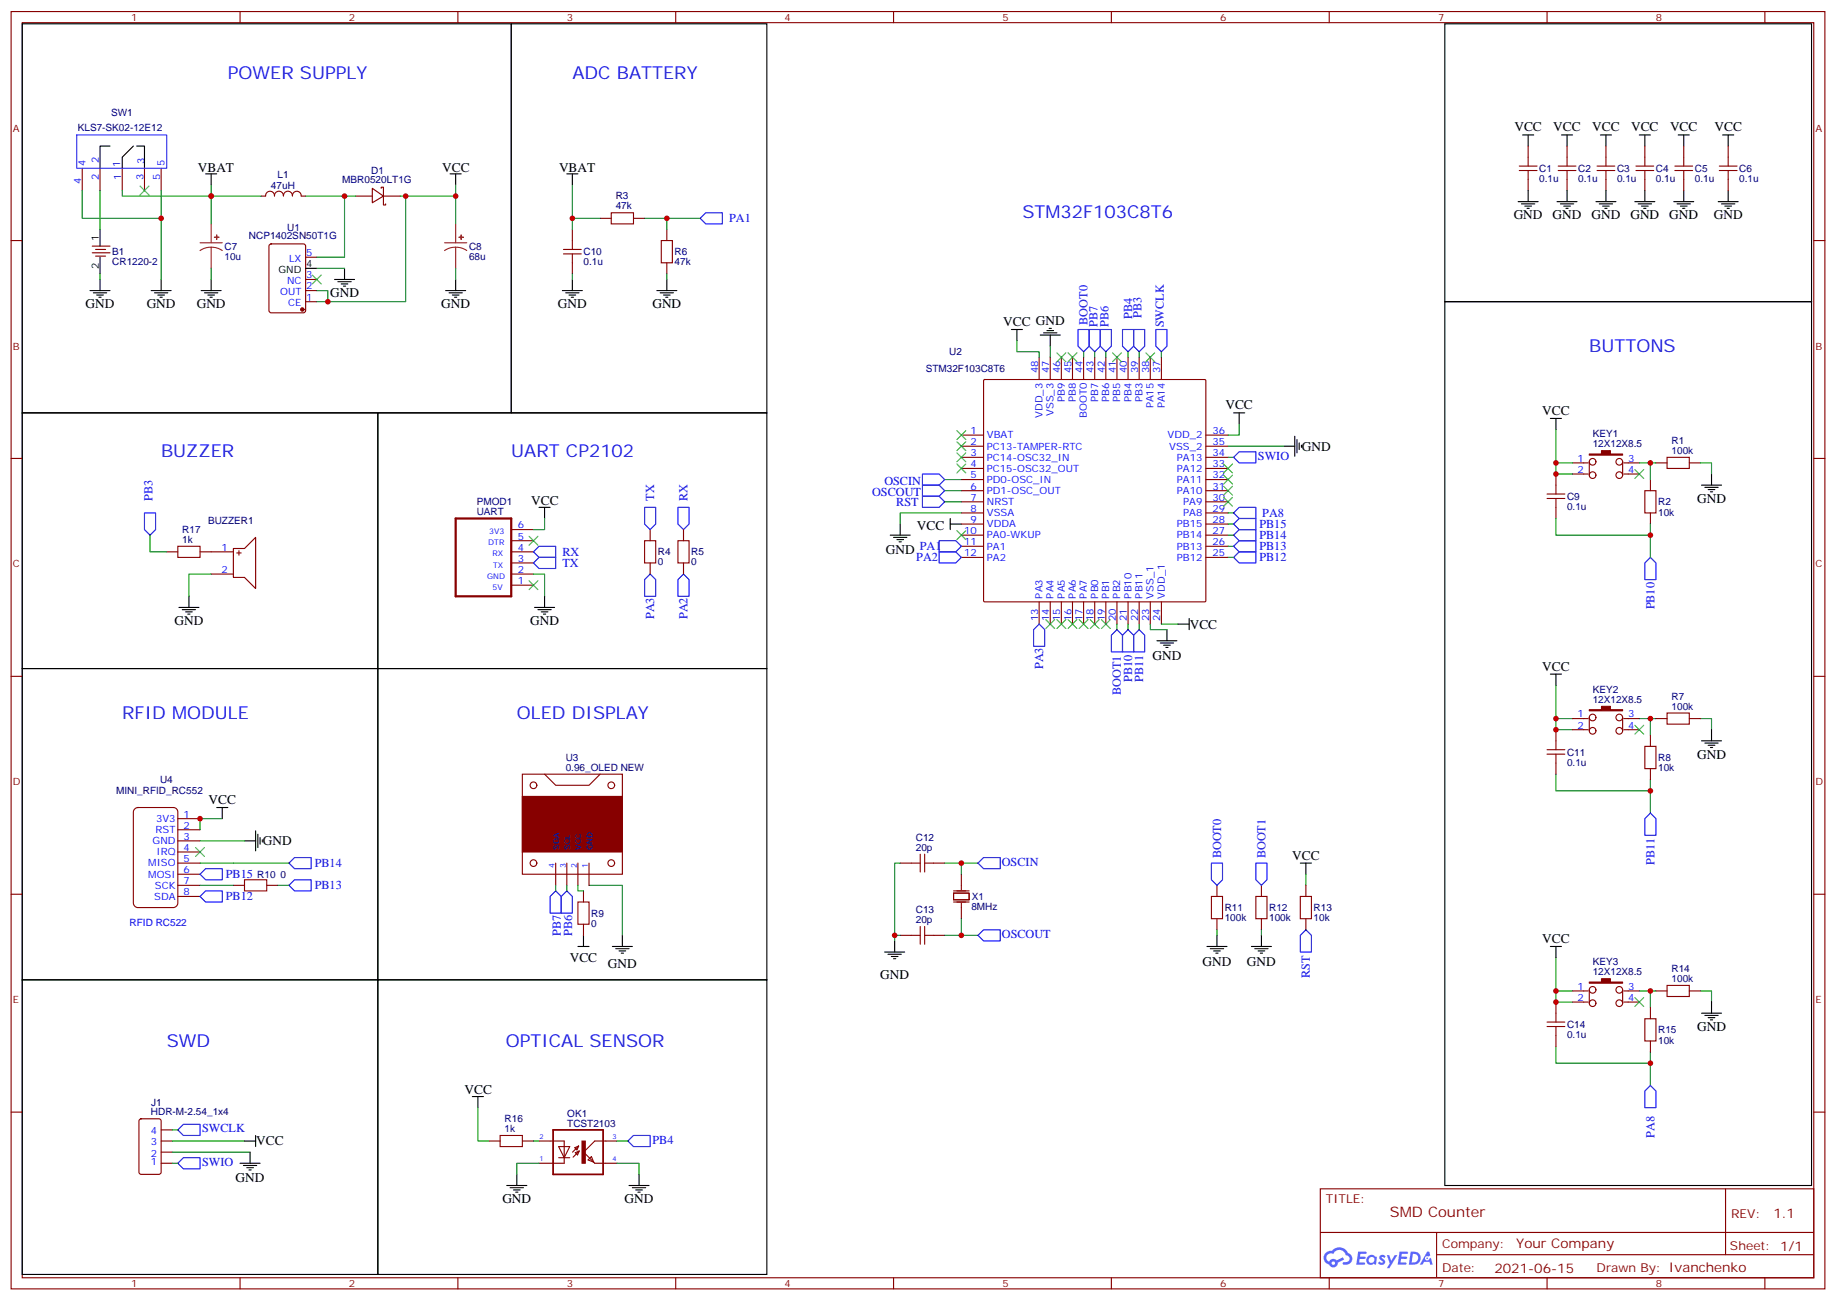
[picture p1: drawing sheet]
<svg xmlns="http://www.w3.org/2000/svg" width="583mm" height="413mm" viewBox="0 0 583 413" stroke-linecap="round" stroke-linejoin="round" font-family="sans-serif">
<g fill="none" stroke="#870000" stroke-width=".35">
<path d="M3.5 3.7h575.8v405.3h-575.8zM7.1 7.2h568.6v398.3h-568.6zM76.2 3.7v3.5M145.3 3.7v3.5M214.5 3.7v3.5M283.6 3.7v3.5M352.8 3.7v3.5M421.9 3.7v3.5M491.1 3.7v3.5M560.2 3.7v3.5M3.5 76.3h3.6M575.7 76.3h3.6"/>
<path d="M3.5 145.5h3.6M575.7 145.5h3.6M3.5 214.6h3.6M575.7 214.6h3.6M3.5 283.8h3.6M575.7 283.8h3.6M3.5 352.9h3.6M575.7 352.9h3.6M419.1 377.3h156.6v28.2h-156.6zM547.7 377.3v20.9M419.1 391.1h156.5M456 398.2h119.6"/>
<path d="M456 391.1v14.1M76.2 405.5v3.5M145.3 405.5v3.5M214.5 405.5v3.5M283.6 405.5v3.5M352.8 405.5v3.5M421.9 405.5v3.5M491.1 405.5v3.5M560.2 405.5v3.5"/>
</g>
<g fill="#5487ff">
<path d="M438.1 398.4a1.22 1.22 0 0 1 1.7 .3l-.4 .6a.47 .47 0 0 0-.3-.4 .47 .47 0 0 0-.5 .2l.1 .2a1.14 1.14 0 0 1 .8 1.7 1.14 1.14 0 0 1-1.9 0l-.2-.2 .5-.5 .7 .4a.29 .29 0 0 0 .3-.2 .29 .29 0 0 0-.2-.4 1.04 1.04 0 0 1-.6-1.7z"/>
<path d="M431.1 397.2h2.3l.4 .2-.2 .5h-1.8l-.1 .9h1.5l.3 .4-.3 .3h-1.6l-.2 1.1 1.7 .1 .2 .3-.2 .3h-2.6z"/>
<path d="M444.2 397.2l2.7 .2-.1 .5h-1.8l-.2 .9h1.6l.3 .4-.4 .3h-1.6l-.1 1.1 1.7 .1 .2 .3-.2 .3h-2.7z"/>
<path d="M453 397.2h.7l.3 1.2-.6 .4a.69 .69 0 0 0-1 .2 .69 .69 0 0 0 .4 1 .69 .69 0 0 0 .9-.6l.5-.3 .6 2.2h-.8l-.3-.8h-1.7l-.5 .8h-.8z"/>
<path d="M440.2 398.3h.8l.6 1.8 1.1-1.8h.9l-2.6 4.2h-.8l.9-1.6z"/>
<path d="M447.8 397.2l-.6 4.1h1.3a2.11 2.11 0 0 0 2.5-2.1 2.11 2.11 0 0 0-2.5-2zM448.5 397.9a1.43 1.43 0 0 1 1.6 1.6 1.43 1.43 0 0 1-2 1.1z"/>
<path d="M434.1 398.8a1.54 1.54 0 0 0-.1 2.2 1.54 1.54 0 0 0 2.1 .1l.7 .2 .3-2.3-.6-.2a1.49 1.49 0 0 0-2.4 0zM434.3 399.8a.95 .95 0 0 1 1.9 0 .95 .95 0 0 1-1.9 0z"/>
<path d="M420.8 397.6a2.18 2.18 0 0 0 1.1 3.7 1.44 1.44 0 0 0 1.6 .9 1.44 1.44 0 0 0 1.2-1.5l2-1-.5-.7-1.9 .9a1.47 1.47 0 0 0-2.4 .5 1.39 1.39 0 0 1-.7-2 1.39 1.39 0 0 1 2-.4 2.12 2.12 0 0 1 2.2-1.3 2.12 2.12 0 0 1 1.9 1.7 1.14 1.14 0 0 1 1 1.4 1.14 1.14 0 0 1-1.6 .7 .43 .43 0 0 0-.5 .4 .43 .43 0 0 0 .4 .5 1.98 1.98 0 0 0 2.5-1.3 1.98 1.98 0 0 0-1.2-2.5 3.1 3.1 0 0 0-5.3-.7l-.9 .1zM422.7 400.9a.55 .55 0 0 1 1.1 0 .55 .55 0 0 1-1.1 0z"/>
<circle cx="453" cy="399.3" r=".26"/>
</g>
<g fill="none" stroke="#870000" stroke-width=".35">
<path d="M26.1 53.4v7.1M31.7 53.4v7.1M38.8 53.4v7.1M45.9 53.4v7.1M51.2 53.4v7.1M118.2 59.8l3.5 2.4-3.5 2.1zM121 59.8v-.4h.7v5.7h.7v-.4M482.2 54.1h5.7M482.2 52.7h5.7M485.1 46.4v6.3M485.1 54.1v6.4M494.6 54.1h5.6"/>
<path d="M494.6 52.7h5.6M497.4 46.4v6.3M497.4 54.1v6.4M506.9 54.1h5.7M506.9 52.7h5.7M509.8 46.4v6.3M509.8 54.1v6.4M519.3 54.1h5.6M519.3 52.7h5.6M522.1 46.4v6.3M522.1 54.1v6.4M531.6 54.1h5.7"/>
<path d="M531.6 52.7h5.7M534.5 46.4v6.3M534.5 54.1v6.4M545.7 54.1h5.7M545.7 52.7h5.7M548.6 46.4v6.3M548.6 54.1v6.4M29.3 78.1h5.6M30.3 79.2h3.2M85.6 77.6l.5-.2h10.2l.7 .4v20.8l-.4 .6-10.5 .1-.7-.5v-20.7zM89.9 62.2a1.41 1.41 0 0 0-1.4-1.5 1.41 1.41 0 0 0-1.4 1.5 1.41 1.41 0 0 0-1.4-1.5 1.41 1.41 0 0 0-1.4 1.5h-1.4M90 62.2a1.41 1.41 0 0 1 1.4-1.5 1.41 1.41 0 0 1 1.4 1.5"/>
<path d="M92.8 62.2a1.38 1.38 0 0 1 1.4-1.5 1.38 1.38 0 0 1 1.4 1.5h1.4M112.9 62.2h5.3M121.7 62.2h5.3M178.9 79.2h5.6M181.7 72.8v6.4M190.5 69.3h3.5M194 67.5h7.1v3.5h-7.1zM201.1 69.3h3.5M209.9 76.3h3.5v7.1h-3.5zM211.7 72.8v3.5M29.3 80.2h5.6M30.3 81.3h3.2"/>
<path d="M97 95.7h3.5M97 92.2h3.5M97 88.7h3.5M97 81.6h3.5M178.9 80.6h5.6M181.7 80.6v6.3M211.7 83.4v3.5M329.8 113.4v7M333.4 113.4v7M336.9 113.4v7M340.4 113.4v7M344 113.4v7"/>
<path d="M347.5 113.4v7M351 113.4v7M354.5 113.4v7M358.1 113.4v7M361.6 113.4v7M365.1 113.4v7M368.7 113.4v7M305.2 138.1h7M312.3 120.6l.3-.2 70 .1 .2 .3-.1 70-.3 .2-70-.1-.2-.3zM382.8 138.1h7M305.2 159.2h7M305.2 155.7h7"/>
<path d="M305.2 152.2h7M305.2 148.7h7M305.2 145.1h7M305.2 141.6h7M382.8 159.2h7M382.8 155.7h7M382.8 152.2h7M382.8 148.7h7M382.8 145.1h7M382.8 141.6h7M491.1 158.2h5.6M491.1 156.8h5.6"/>
<path d="M493.9 150.4v6.4M493.9 158.2v6.3M499.2 146.9h4.9M499.2 150.4h4.9M504.5 146.5v4.3M515.1 146.5v4.3M515.4 146.9h4.9M515.4 150.4h4.9M522.1 155.7h3.5v7.1h-3.5zM523.9 152.2v3.5M525.6 146.9h3.6M529.2 145.1h7v3.6h-7z"/>
<path d="M536.2 146.9h3.6M52.9 175.1h3.5M63.5 175.1h10.6M74.1 174.1h3.5l3.5-3.6v16.3l-3.5-3.6h-3.5zM75.1 175.5h1.5M75.8 174.8v1.4M162.3 168.1h7M162.3 171.6h7M162.3 175.1h7M162.3 178.6h7M204.6 171.6h3.5v7h-3.5zM206.4 168.1v3.5"/>
<path d="M206.4 178.6v3.6M217 168.1v3.5M217 178.6v3.6M305.2 169.8h7M305.2 173.4h7M305.2 176.9h7M305.2 162.8h7M305.2 166.3h7M382.8 169.8h7M382.8 173.4h7M382.8 176.9h7M382.8 162.8h7"/>
<path d="M382.8 166.3h7M523.9 162.8v3.5M67 182.2h7.1M162.3 182.2h7M162.3 185.7h7M329.8 191v7M333.4 191v7M336.9 191v7M340.4 191v7M344 191v7M347.5 191v7M351 191v7"/>
<path d="M354.5 191v7M358.1 191v7M361.6 191v7M365.1 191v7M368.7 191v7M491.1 239.3h5.6M491.1 237.9h5.6M493.9 231.6v6.3M493.9 239.3v6.4M499.2 228h4.9M499.2 231.6h4.9M504.5 227.7v4.2"/>
<path d="M506.6 231.9a1.06 1.06 0 0 0-1.5-.9 1.06 1.06 0 0 0-.3 1.7 1.06 1.06 0 0 0 1.7-.4l.1-.4M515.1 227.7v4.2a1.06 1.06 0 0 0-1.5-.9 1.06 1.06 0 0 0-.3 1.7 1.06 1.06 0 0 0 1.7-.4l.1-.4M515.4 228h4.9M515.4 231.6h4.9M522.1 236.9h3.5v7h-3.5zM523.9 233.3v3.6M525.6 228h3.6M529.2 226.3h7v3.5h-7zM536.2 228h3.6M42.6 256.8l1.1-.5h11.3a1.41 1.41 0 0 1 1.4 1.4v28.9a1.51 1.51 0 0 1-1.4 1.4h-11.3a1.51 1.51 0 0 1-1.4-1.4v-28.9zM56.4 259.8h7.1M165.8 245.7h31.8v31.7h-31.8z"/>
<path d="M172.9 245.7l3.5 3.5h10.6l3.5-3.5M523.9 243.9v3.5M56.4 273.9h7.1M56.4 277.4h7.1M56.4 270.4h7.1M56.4 266.8h7.1M56.4 263.3h7.1M176.4 273.9v7.1M179.9 273.9v7.1M183.4 273.9v7.1M187 273.9v7.1M285.8 273.9h6.3"/>
<path d="M292.1 271.1v5.6M293.5 273.9h6.4M293.5 271.1v5.6M305.2 277.4v5M56.4 284.5h7.1M56.4 281h7.1M74.1 281h3.5M84.7 281h3.5M185.2 282.7v3.5M185.2 293.3v3.5M285.8 296.8h6.3M292.1 294v5.6"/>
<path d="M293.5 294v5.6M293.5 296.8h6.4M302.7 283.4h4.9v2.1h-4.9zM302.7 282.7h4.9M302.7 286.2h4.9M305.2 286.6v4.9M384.5 284.5h3.6v7h-3.6zM386.3 281v3.5M386.3 291.5v3.6M398.6 284.5h3.6v7h-3.6zM400.4 281v3.5M400.4 291.5v3.6"/>
<path d="M414.5 281v3.5M414.5 291.5v3.6M493.9 318v6.3M499.2 314.5h4.9M499.2 318h4.9M504.5 314.1v4.2M515.1 314.1v4.2M515.4 314.5h4.9M515.4 318h4.9M523.9 319.8v3.5M525.6 314.5h3.6M529.2 312.7h7v3.5h-7z"/>
<path d="M536.2 314.5h3.6M491.1 325.8h5.6M491.1 324.3h5.6M493.9 325.8v6.3M522.1 323.3h3.5v7h-3.5zM523.9 330.3v3.6M44.3 355.2l.5-.2h5.6l.7 .5 .1 16.5-.5 .6-5.9 .1-.6-.5-.1-16.5zM51.2 358.6h3.5M51.2 362.1h3.5M51.2 369.1h3.5M51.2 365.6h3.5M155.2 362.1h3.5"/>
<path d="M158.7 360.3h7.1v3.6h-7.1zM165.8 362.1h3.5M171.1 362.1h3.5M171.1 369.1h3.5M174.7 362.1h4.4v7h-4.4M177.3 363.9h3.6l-1.8 3.5zM177.3 367.4h3.6M182.4 364.2l1.3-.5-.6 1.2zM182.6 365.8l1.3-.5-.6 1.2zM183.7 363.7l-2 1.9M183.9 365.3l-2 1.9M187.7 367l.7 1.8-1.7-.7z"/>
<path d="M195.8 362.1h-7l-3.5 3.5 3.5 3.5h7"/>
<circle cx="505.5" cy="146.5" r="1.06"/>
<circle cx="505.5" cy="150.8" r="1.06"/>
<circle cx="514" cy="146.5" r="1.06"/>
<circle cx="514" cy="150.8" r="1.06"/>
<circle cx="505.5" cy="227.7" r="1.06"/>
<circle cx="514" cy="227.7" r="1.06"/>
<circle cx="169.3" cy="249.2" r="1.06"/>
<circle cx="194" cy="249.2" r="1.06"/>
<circle cx="169.3" cy="273.9" r="1.06"/>
<circle cx="194" cy="273.9" r="1.06"/>
<circle cx="505.5" cy="314.1" r="1.06"/>
<circle cx="505.5" cy="318.3" r="1.06"/>
<circle cx="514" cy="314.1" r="1.06"/>
<circle cx="514" cy="318.3" r="1.06"/>
</g>
<path d="M175.6 358.6h15.8v14.1h-15.8z" fill="none" stroke="#870000" stroke-width=".56"/>
<path d="M184.7 362.1h1.1v7h-1.1z" fill="#870000" stroke="#870000" stroke-width=".32"/>
<g fill="#870000" stroke="#870000" stroke-width=".35">
<path d="M504.5 144.1h3.9v-1.1h2.8v1.1h3.9v.3h-10.6z"/>
<path d="M504.5 225.2h3.9v-1h2.8v1h3.9v.4h-10.6z"/>
<path d="M504.5 311.6h3.9v-1h2.8v1h3.9v.4h-10.6z"/>
<path d="M165.8 252.7h31.8v17.7h-31.8z"/>
<circle cx="96" cy="98.2" r=".53"/>
</g>
<g fill="none" stroke="#00f" stroke-width=".35">
<path d="M224 67.5h5.3v3.5h-5.3l-1.8-1.7zM342.2 104.6h3.5v5.3l-1.7 1.7-1.8-1.7zM345.7 104.6h3.5v5.3l-1.7 1.7-1.8-1.7zM349.2 104.6h3.6v5.3l-1.8 1.7-1.8-1.7zM356.3 104.6h3.5v5.3l-1.7 1.7-1.8-1.7zM359.8 104.6h3.6v5.3l-1.8 1.7-1.8-1.7zM366.9 104.6h3.5v5.3l-1.7 1.7-1.8-1.7zM292.8 150.4h5.3l1.8 1.8-1.8 1.8h-5.3zM292.8 154h5.3l1.8 1.7-1.8 1.8h-5.3zM292.8 157.5h5.3l1.8 1.7-1.8 1.8h-5.3zM393.3 143.4h5.3v3.5h-5.3l-1.7-1.8zM45.9 162.8h3.5v5.3l-1.8 1.7-1.7-1.7z"/>
<path d="M169.3 175.1l1.8-1.7h5.3v3.5h-5.3zM169.3 178.6l1.8-1.7h5.3v3.5h-5.3zM204.6 161h3.5v5.3l-1.7 1.8-1.8-1.8zM215.2 161h3.5v5.3l-1.7 1.8-1.8-1.8zM298.1 175.1h5.3l1.8 1.8-1.8 1.7h-5.3zM298.1 171.6h5.3l1.8 1.8-1.8 1.7h-5.3zM391.6 162.8l1.7-1.8h5.3v3.5h-5.3zM391.6 173.4l1.7-1.8h5.3v3.5h-5.3zM391.6 169.8l1.7-1.7h5.3v3.5h-5.3zM391.6 166.3l1.7-1.8h5.3v3.6h-5.3zM393.3 175.1h5.3v3.5h-5.3l-1.7-1.7zM523.9 176.9l1.7 1.7v5.3h-3.5v-5.3z"/>
<path d="M206.4 182.2l1.7 1.7v5.3h-3.5v-5.3zM217 182.2l1.7 1.7v5.3h-3.5v-5.3zM329.8 198l1.8 1.8v5.3h-3.5v-5.3zM354.5 199.8l1.8 1.8v5.3h-3.5v-5.3zM358.1 199.8l1.7 1.8v5.3h-3.5v-5.3zM361.6 199.8l1.8 1.8v5.3h-3.6v-5.3zM523.9 258l1.7 1.8v5.3h-3.5v-5.3zM63.5 277.4l1.8-1.7h5.3v3.5h-5.3zM93.5 272.1h5.3v3.6h-5.3l-1.8-1.8zM93.5 279.2h5.3v3.5h-5.3l-1.8-1.7zM310.4 273.9l1.8-1.8h5.3v3.6h-5.3zM384.5 273.9h3.6v5.3l-1.8 1.8-1.8-1.8z"/>
<path d="M398.6 273.9h3.6v5.3l-1.8 1.8-1.8-1.8zM63.5 284.5l1.8-1.8h5.3v3.5h-5.3zM176.4 282.7l1.8 1.8v5.3h-3.6v-5.3zM179.9 282.7l1.8 1.8v5.3h-3.5v-5.3zM310.4 296.8l1.8-1.7h5.3v3.5h-5.3zM414.5 295.1l1.8 1.7v5.3h-3.6v-5.3zM56.4 358.6l1.8-1.8h5.3v3.5h-5.3zM523.9 344.5l1.7 1.7v5.3h-3.5v-5.3zM58.2 367.4h5.3v3.5h-5.3l-1.8-1.8zM199.3 362.1l1.8-1.8h5.3v3.6h-5.3z"/>
</g>
<g fill="none" stroke="#000" stroke-width=".35">
<path d="M7.1 7.5h155.2v123.5h-155.2zM162.3 7.5h81.1v123.5h-81.1zM458.6 7.5h116.4v88.2h-116.4zM34.9 46.4h-3.2v7M42.3 46.4l-3.5 3.5v3.5M43.4 46.4h2.5v7M65.3 55.2h3.5M67 55.2v3.5M142.9 55.2h3.5M144.6 55.2v3.5M179.9 55.2h3.5M181.7 55.2v3.5"/>
<path d="M483.3 42.8h3.5M485.1 42.8v3.6M495.7 42.8h3.5M497.4 42.8v3.6M508 42.8h3.5M509.8 42.8v3.6M520.3 42.8h3.6M522.1 42.8v3.6M532.7 42.8h3.5M534.5 42.8v3.6M546.8 42.8h3.5M548.6 42.8v3.6"/>
<path d="M31.7 72.8v5.3M481.9 64h6.3M483 64.7h4.2M484 65.4h2.1M484.7 66.1h.7M485.1 60.5v3.5M494.2 64h6.4M495.3 64.7h4.2M496.4 65.4h2.1M497.1 66.1h.7M497.4 60.5v3.5M506.6 64h6.3"/>
<path d="M507.6 64.7h4.3M508.7 65.4h2.1M509.4 66.1h.7M509.8 60.5v3.5M518.9 64h6.4M520 64.7h4.2M521.1 65.4h2.1M521.8 66.1h.7M522.1 60.5v3.5M531.3 64h6.3M532.3 64.7h4.3M533.4 65.4h2.1"/>
<path d="M534.1 66.1h.7M534.5 60.5v3.5M545.4 64h6.3M546.5 64.7h4.2M547.5 65.4h2.1M548.2 66.1h.7M548.6 60.5v3.5M28.6 92.2h6.3M29.6 92.9h4.3M30.7 93.6h2.1M31.4 94.3h.7M31.7 81.6v5.3"/>
<path d="M31.7 88.7v3.5M48 92.2h6.3M49 92.9h4.3M50.1 93.6h2.1M50.8 94.3h.7M51.2 88.7v3.5M63.9 92.2h6.3M64.9 92.9h4.2M66 93.6h2.1M66.7 94.3h.7M67 88.7v3.5M97 85.2h3.5"/>
<path d="M106.2 88.7h6.3M107.2 89.4h4.3M108.3 90.1h2.1M109 90.8h.7M109.4 85.2v3.5M141.5 92.2h6.3M142.5 92.9h4.3M143.6 93.6h2.1M144.3 94.3h.7M144.6 88.7v3.5M178.5 92.2h6.4M179.6 92.9h4.2"/>
<path d="M180.6 93.6h2.1M181.3 94.3h.7M181.7 88.7v3.5M208.5 92.2h6.3M209.5 92.9h4.3M210.6 93.6h2.1M211.3 94.3h.7M211.7 88.7v3.5M458.6 95.7h116.4v280.5h-116.4zM321 104.6h3.6M322.8 104.6v3.5M330.2 106.3h6.3"/>
<path d="M331.3 105.6h4.2M332.3 104.9h2.1M333 104.2h.7M333.4 106.3v3.6M7.1 131h112.8v81.2h-112.8zM119.9 131h123.5v81.2h-123.5zM391.6 131h3.5M393.3 131v3.5M411 138.4v6.4M411.7 139.5v4.2M492.1 132.8h3.6M493.9 132.8v3.5"/>
<path d="M407.5 141.6h3.5M412.4 140.5v2.2M413.1 141.3v.7M540.1 154h6.4M541.2 154.7h4.2M542.2 155.4h2.1M542.9 156.1h.7M543.3 150.4v3.6M171.1 161h3.5M172.9 161v3.5M282.6 169.8h6.3M283.6 170.5h4.3"/>
<path d="M284.7 171.2h2.1M285.4 171.9h.7M285.8 166.3v3.5M301.6 166.3h3.6M301.6 164.5v3.6M56.8 192.8h6.3M57.9 193.5h4.2M58.9 194.2h2.1M59.6 194.9h.7M60 189.2v3.6M169.7 192.8h6.3M170.7 193.5h4.3"/>
<path d="M171.8 194.2h2.1M172.5 194.9h.7M172.9 189.2v3.6M370.4 199.8v3.5M373.9 198h3.6M377.5 196.3v3.5M7.1 212.2h112.8v98.7h-112.8zM119.9 212.2h123.5v98.7h-123.5zM367.2 203.3h6.4M368.3 204h4.2M369.4 204.8h2.1M370.1 205.5h.7"/>
<path d="M492.1 213.9h3.6M493.9 213.9v3.6M540.1 235.1h6.4M541.2 235.8h4.2M542.2 236.5h2.1M542.9 237.2h.7M543.3 231.6v3.5M68.8 256.3h3.5M70.6 256.3v3.5M77.6 266.8h3.5M81.1 263.7v6.3M81.8 264.7v4.3"/>
<path d="M82.5 265.8v2.1M83.3 266.5v.7M412.7 273.9h3.6M414.5 273.9v3.5M185.2 296.8v3.6M197.6 296.8v3.6M284 298.6v3.5M386.3 296.8v3.6M400.4 296.8v3.6M7.1 310.9h112.8v93.5h-112.8zM119.9 310.9h123.5v93.5h-123.5zM183.4 300.4h3.6"/>
<path d="M194.4 300.4h6.3M195.4 301.1h4.3M196.5 301.8h2.1M197.2 302.5h.7M280.8 302.1h6.4M281.9 302.8h4.2M282.9 303.5h2.1M283.6 304.2h.7M383.1 300.4h6.4M384.2 301.1h4.2M385.2 301.8h2.1M385.9 302.5h.7"/>
<path d="M397.2 300.4h6.4M398.3 301.1h4.2M399.3 301.8h2.2M400 302.5h.8M492.1 300.4h3.6M493.9 300.4v3.5M543.3 318v3.5M540.1 321.5h6.4M541.2 322.2h4.2M542.2 322.9h2.1M542.9 323.6h.7M149.9 348h3.6"/>
<path d="M151.7 348v3.5M76.2 369.1h6.3M77.3 369.9h4.2M77.6 362.1h3.5M78.3 370.6h2.1M79 371.3h.7M79.4 365.6v3.5M81.1 360.3v3.6M160.9 376.2h6.3M161.9 376.9h4.3M163 377.6h2.1M163.7 378.3h.7"/>
<path d="M164 372.7v3.5M199.7 376.2h6.3M200.7 376.9h4.3M201.8 377.6h2.1M202.5 378.3h.7M202.8 372.7v3.5"/>
</g>
<g fill="none" stroke="#008700" stroke-width=".35">
<path d="M67 58.7v3.5h15.9M144.6 58.7v12.3M181.7 58.7v10.6M26.1 60.5v8.8h25.1M31.7 60.5v12.3M38.8 60.5v1.7h28.2v8.8M51.2 60.5v28.2M97 62.2h15.9M109.4 62.2v19.4h-8.9M127 62.2h17.6M128.8 62.2v33.5h-24.7M190.5 69.3h-8.8v3.5"/>
<path d="M204.6 69.3h7.1v3.5M211.7 69.3h10.5M31.7 86.9v1.8M67 85.2v3.5M100.5 92.2h3.6v3.5h-3.6M100.5 85.2h8.9M144.6 85.2v3.5M181.7 86.9v1.8M211.7 86.9v1.8M322.8 108.1v3.5h7v1.8M333.4 109.9v3.5M344 111.6v1.8"/>
<path d="M347.5 111.6v1.8M351 111.6v1.8M358.1 111.6v1.8M361.6 111.6v1.8M368.7 111.6v1.8M393.3 134.5v3.6h-3.5M493.9 136.3v10.6h5.3M299.9 155.7h5.3M299.9 152.2h5.3M299.9 159.2h5.3M389.8 141.6h17.7M389.8 145.1h1.8"/>
<path d="M493.9 146.9v3.5h5.3M520.3 146.9h3.6v5.3M523.9 146.9h1.7M539.8 146.9h3.5v3.5M47.6 169.8v5.3h5.3M172.9 164.5v3.6h-3.6M305.2 162.8h-19.4v3.5M389.8 176.9h1.8M389.8 162.8h1.8M389.8 173.4h1.8M389.8 169.8h1.8M389.8 166.3h1.8"/>
<path d="M493.9 164.5v5.3h30v-3.5M523.9 169.8v7.1M67 182.2h-7v7M169.3 182.2h3.6v7M354.5 198v1.8M358.1 198v1.8M361.6 198v1.8M365.1 198v1.8h5.3M368.7 198h5.2M493.9 217.5v10.5h5.3M493.9 228v3.6h5.3M520.3 228h3.6v5.3"/>
<path d="M523.9 228h1.7M539.8 228h3.5v3.6M70.6 259.8h-7.1v3.5M493.9 245.7v5.3h30v-3.6M523.9 251v7M63.5 273.9h28.2M63.5 266.8h14.1M285.8 273.9h-1.8v22.9h1.8M299.9 273.9h5.3v3.5M305.2 273.9h5.2M414.5 277.4v3.6M63.5 281h10.6"/>
<path d="M88.2 281h3.5M176.4 281v1.7M179.9 281v1.7M183.4 281v1.7h1.8M187 281h10.6v15.8M284 296.8v1.8M299.9 296.8h10.5M305.2 291.5v5.3M386.3 295.1v1.7M400.4 295.1v1.7M493.9 314.5v3.5h5.3M493.9 303.9v10.6h5.3"/>
<path d="M520.3 314.5h3.6v5.3M523.9 314.5h1.7M539.8 314.5h3.5v3.5M493.9 332.1v5.3h30v-3.5M523.9 337.4v7.1M54.7 358.6h1.7M151.7 351.5v10.6h3.5M54.7 362.1h22.9M54.7 365.6h24.7M54.7 369.1h1.7M169.3 362.1h1.8M171.1 369.1h-7.1v3.6"/>
<path d="M195.8 369.1h7v3.6M195.8 362.1h3.5"/>
</g>
<g fill="none" stroke="#3c3" stroke-width=".35">
<path d="M44.4 59.1l2.9 2.8M47.3 59.1l-2.9 2.8M99.1 87.3l2.9 2.8M102 87.3l-2.9 2.8M335.5 112l2.8 2.8M338.3 112l-2.8 2.8M339 112l2.8 2.8M341.8 112l-2.8 2.8M353.1 112l2.9 2.8M356 112l-2.9 2.8M363.7 112l2.8 2.8M366.5 112l-2.8 2.8"/>
<path d="M303.7 136.7l2.9 2.8M306.6 136.7l-2.9 2.8M303.7 140.2l2.9 2.8M303.7 143.7l2.9 2.8M303.7 147.2l2.9 2.9M306.6 143.7l-2.9 2.8M306.6 147.2l-2.9 2.9M306.6 140.2l-2.9 2.8M388.4 147.2l2.8 2.9M388.4 150.8l2.8 2.8M388.4 154.3l2.8 2.8M388.4 157.8l2.8 2.9"/>
<path d="M391.2 147.2l-2.8 2.9M391.2 150.8l-2.8 2.8M391.2 154.3l-2.8 2.8M391.2 157.8l-2.8 2.9M518.9 149l2.9 2.8M521.8 149l-2.9 2.8M167.9 170.2l2.8 2.8M170.7 170.2l-2.8 2.8M303.7 168.4l2.9 2.8M306.6 168.4l-2.9 2.8M167.9 184.3l2.8 2.8M170.7 184.3l-2.8 2.8"/>
<path d="M332 196.6l2.8 2.9M334.8 196.6l-2.8 2.9M335.5 196.6l2.8 2.9M338.3 196.6l-2.8 2.9M339 196.6l2.8 2.9M341.8 196.6l-2.8 2.9M342.5 196.6l2.9 2.9M345.4 196.6l-2.9 2.9M346.1 196.6l2.8 2.9M348.9 196.6l-2.8 2.9M349.6 196.6l2.8 2.9M352.4 196.6l-2.8 2.9"/>
<path d="M518.9 230.2l2.9 2.8M521.8 230.2l-2.9 2.8M62.1 269l2.8 2.8M64.9 269l-2.8 2.8M518.9 316.6l2.9 2.8M521.8 316.6l-2.9 2.8"/>
</g>
<path d="M144.6 164.5h17.7v24.7h-17.7z" fill="none" stroke="#870000" stroke-width=".71"/>
<path d="M63.5 77h7.1M67 78.5l-1.8 .2-1.7 .8M67 78.5l1.9 .2 1.7 .8M67 71v6M67 78.5v6.7M141.1 77h7.1M144.6 78.5l-1.8 .2-1.7 .8M144.6 78.5l1.9 .2 1.7 .8M144.6 71v6M144.6 78.5v6.7" fill="none" stroke="#8c2424" stroke-width=".35"/>
<g fill="#8c2424" stroke="#8c2424" stroke-width=".35">
<path d="M145.7 75.3h1.4z"/>
<path d="M146.4 74.6v1.4z"/>
<path d="M68.1 75.3h1.4z"/>
<path d="M68.8 74.6v1.4z"/>
</g>
<path d="M56.4 173.4h7.1v3.5h-7.1zM215.2 171.6h3.5v7h-3.5zM77.6 279.2h7.1v3.5h-7.1zM183.4 286.2h3.6v7.1h-3.6zM412.7 284.5h3.6v7h-3.6z" fill="none" stroke="#a10000" stroke-width=".35"/>
<path d="M24.3 42.8h28.6v10.6h-28.6z" fill="none" stroke="#60f" stroke-width=".35"/>
<g fill="#c00">
<circle cx="523.9" cy="146.9" r=".88"/>
<circle cx="523.9" cy="169.8" r=".88"/>
<circle cx="493.9" cy="146.9" r=".88"/>
<circle cx="493.9" cy="228" r=".88"/>
<circle cx="523.9" cy="251" r=".88"/>
<circle cx="523.9" cy="228" r=".88"/>
<circle cx="493.9" cy="314.5" r=".88"/>
<circle cx="523.9" cy="337.4" r=".88"/>
<circle cx="523.9" cy="314.5" r=".88"/>
<circle cx="305.2" cy="296.8" r=".88"/>
<circle cx="305.2" cy="273.9" r=".88"/>
<circle cx="284" cy="296.8" r=".88"/>
<circle cx="493.9" cy="318" r=".88"/>
<circle cx="493.9" cy="231.6" r=".88"/>
<circle cx="493.9" cy="150.4" r=".88"/>
<circle cx="181.7" cy="69.3" r=".88"/>
<circle cx="211.7" cy="69.3" r=".88"/>
<circle cx="104.1" cy="95.7" r=".88"/>
<circle cx="67" cy="62.2" r=".88"/>
<circle cx="63.5" cy="259.8" r=".88"/>
<circle cx="51.2" cy="69.3" r=".88"/>
<circle cx="109.4" cy="62.2" r=".88"/>
<circle cx="128.8" cy="62.2" r=".88"/>
<circle cx="144.6" cy="62.2" r=".88"/>
</g>
<g font-size="5.6" fill="#00f">
<text x="72.3" y="25.2">POWER SUPPLY</text>
<text x="181.7" y="25.2">ADC BATTERY</text>
<text x="324.6" y="69.3">STM32F103C8T6</text>
<text x="504.5" y="111.6">BUTTONS</text>
<text x="51.2" y="145.1">BUZZER</text>
<text x="162.3" y="145.1">UART CP2102</text>
<text x="38.8" y="228">RFID MODULE</text>
<text x="164" y="228">OLED DISPLAY</text>
<text x="52.9" y="332.1">SWD</text>
<text x="160.5" y="332.1">OPTICAL SENSOR</text>
</g>
<text font-size="4.6" fill="#800" x="441.2" y="386.3">SMD Counter</text>
<g font-size="4.2">
<text x="480.7" y="41.7">VCC</text>
<text x="493.1" y="41.7">VCC</text>
<text x="505.4" y="41.7">VCC</text>
<text x="517.8" y="41.7">VCC</text>
<text x="530.1" y="41.7">VCC</text>
<text x="544.2" y="41.7">VCC</text>
<text x="62.8" y="54.5">VBAT</text>
<text x="140.4" y="54.5">VCC</text>
<text x="177.4" y="54.5">VBAT</text>
<text x="480.5" y="69.6">GND</text>
<text x="492.8" y="69.6">GND</text>
<text x="505.2" y="69.6">GND</text>
<text x="517.5" y="69.6">GND</text>
<text x="529.9" y="69.6">GND</text>
<text x="544" y="69.6">GND</text>
<text x="104.8" y="94.3">GND</text>
<text x="27.2" y="97.9">GND</text>
<text x="46.6" y="97.9">GND</text>
<text x="62.4" y="97.9">GND</text>
<text x="140.1" y="97.9">GND</text>
<text x="177.1" y="97.9">GND</text>
<text x="207.1" y="97.9">GND</text>
<text x="318.4" y="103.4">VCC GND</text>
<text x="389" y="129.9">VCC</text>
<text x="489.5" y="131.7">VCC</text>
<text x="413.3" y="143.1">GND</text>
<text x="168.6" y="160.3">VCC</text>
<text x="538.7" y="159.6">GND</text>
<text x="291" y="168.1">VCC</text>
<text x="281.2" y="175.9">GND</text>
<text x="55.4" y="198.4">GND</text>
<text x="168.3" y="198.4">GND</text>
<text x="377.6" y="199.5">VCC</text>
<text x="365.8" y="209.4">GND</text>
<text x="489.5" y="212.8">VCC</text>
<text x="538.7" y="240.7">GND</text>
<text x="66.2" y="255.2">VCC</text>
<text x="83.4" y="268.3">GND</text>
<text x="410.2" y="272.9">VCC</text>
<text x="489.5" y="299.2">VCC</text>
<text x="180.9" y="305.4">VCC</text>
<text x="193" y="307.1">GND</text>
<text x="279.4" y="310.7">GND</text>
<text x="381.7" y="306.4">GND</text>
<text x="395.8" y="306.4">GND</text>
<text x="538.7" y="327.2">GND</text>
<text x="147.5" y="347.3">VCC</text>
<text x="81.3" y="363.5">VCC</text>
<text x="74.8" y="375.2">GND</text>
<text x="159.5" y="381.8">GND</text>
<text x="198.3" y="381.8">GND</text>
</g>
<g font-size="4.2" fill="#800">
<text x="562.9" y="386.5">1.1</text>
<text x="481.3" y="396.1">Your Company</text>
<text x="474.4" y="403.9">2021-06-15</text>
</g>
<g font-size="3.9" fill="#00f">
<text x="231.4" y="70.5">PA1</text>
<text x="359.3" y="101.2" transform="rotate(-90 359.3 101.2)">PB4</text>
<text x="362.4" y="100.8" transform="rotate(-90 362.4 100.8)">PB3</text>
<text x="345.2" y="103.1" transform="rotate(-90 345.2 103.1)">BOOT0</text>
<text x="348.3" y="103.8" transform="rotate(-90 348.3 103.8)">PB7</text>
<text x="351.9" y="103.8" transform="rotate(-90 351.9 103.8)">PB6</text>
<text x="369.4" y="103.9" transform="rotate(-90 369.4 103.9)">SWCLK</text>
<text x="399.3" y="145.9">SWIO</text>
<text x="280.7" y="154">OSCIN</text>
<text x="48.4" y="159" transform="rotate(-90 48.4 159)">PB3</text>
<text x="207.6" y="158.9" transform="rotate(-90 207.6 158.9)">TX</text>
<text x="218.2" y="158.9" transform="rotate(-90 218.2 158.9)">RX</text>
<text x="276.8" y="157.5">OSCOUT</text>
<text x="284.5" y="160.5">RST</text>
<text x="399.8" y="167.6">PB15</text>
<text x="400.7" y="164">PA8</text>
<text x="399.8" y="171.1">PB14</text>
<text x="178.5" y="176.4">RX</text>
<text x="178.5" y="179.9">TX</text>
<text x="290.8" y="178.1">PA2</text>
<text x="291.9" y="174.6">PA1</text>
<text x="399.8" y="178.1">PB12</text>
<text x="399.8" y="174.6">PB13</text>
<text x="207.7" y="196.5" transform="rotate(-90 207.7 196.5)">PA3</text>
<text x="218.2" y="196.5" transform="rotate(-90 218.2 196.5)">PA2</text>
<text x="525.1" y="193.4" transform="rotate(-90 525.1 193.4)">PB10</text>
<text x="331.1" y="212.4" transform="rotate(-90 331.1 212.4)">PA3</text>
<text x="355.8" y="220.5" transform="rotate(-90 355.8 220.5)">BOOT1</text>
<text x="359.3" y="216.3" transform="rotate(-90 359.3 216.3)">PB10</text>
<text x="362.9" y="216.3" transform="rotate(-90 362.9 216.3)">PB11</text>
<text x="99.9" y="275.2">PB14</text>
<text x="318" y="274.7">OSCIN</text>
<text x="387.6" y="272.4" transform="rotate(-90 387.6 272.4)">BOOT0</text>
<text x="401.7" y="272.4" transform="rotate(-90 401.7 272.4)">BOOT1</text>
<text x="525.1" y="274.5" transform="rotate(-90 525.1 274.5)">PB11</text>
<text x="71.7" y="278.7">PB15</text>
<text x="71.7" y="285.7">PB12</text>
<text x="99.9" y="282.2">PB13</text>
<text x="178" y="297" transform="rotate(-90 178 297)">PB7</text>
<text x="181.6" y="297" transform="rotate(-90 181.6 297)">PB6</text>
<text x="318" y="297.6">OSCOUT</text>
<text x="415.8" y="310.5" transform="rotate(-90 415.8 310.5)">RST</text>
<text x="64.2" y="359.3">SWCLK</text>
<text x="207.1" y="362.9">PB4</text>
<text x="525.1" y="361" transform="rotate(-90 525.1 361)">PA8</text>
<text x="64.2" y="369.9">SWIO</text>
</g>
<g font-size="3.9" fill="#800">
<text x="420.9" y="381.8">TITLE:</text>
<text x="549.5" y="386.5">REV:</text>
<text x="457.8" y="396">Company:</text>
<text x="549.1" y="396.7">Sheet: 1/1</text>
<text x="457.8" y="403.7">Date:</text>
<text x="506.8" y="403.8">Drawn By: Ivanchenko</text>
</g>
<g font-size="3.2" fill="#800">
<text x="41.6" y="6.7">1</text>
<text x="110.8" y="6.7">2</text>
<text x="179.9" y="6.7">3</text>
<text x="249.1" y="6.7">4</text>
<text x="318.2" y="6.7">5</text>
<text x="387.3" y="6.7">6</text>
<text x="456.5" y="6.7">7</text>
<text x="525.6" y="6.7">8</text>
<text x="4.1" y="41.8">A</text>
<text x="576.3" y="41.8">A</text>
<text x="4.1" y="110.9">B</text>
<text x="576.3" y="110.9">B</text>
<text x="4.1" y="180.1">C</text>
<text x="576.3" y="180.1">C</text>
<text x="4.1" y="249.2">D</text>
<text x="576.3" y="249.2">D</text>
<text x="4.1" y="318.3">E</text>
<text x="576.3" y="318.3">E</text>
<text x="41.6" y="408.5">1</text>
<text x="110.8" y="408.5">2</text>
<text x="179.9" y="408.5">3</text>
<text x="249.1" y="408.5">4</text>
<text x="318.2" y="408.5">5</text>
<text x="387.3" y="408.5">6</text>
<text x="456.5" y="408.5">7</text>
<text x="525.6" y="408.5">8</text>
</g>
<g font-size="3.2" fill="#000080">
<text x="24.7" y="41.6">KLS7-SK02-12E12</text>
<text x="35.2" y="36.9">SW1</text>
<text x="86" y="59.8">47uH</text>
<text x="88.1" y="56.4">L1</text>
<text x="108.6" y="58.1">MBR0520LT1G</text>
<text x="117.8" y="55.2">D1</text>
<text x="488.6" y="57.7">0.1u</text>
<text x="488.6" y="54.5">C1</text>
<text x="500.9" y="57.7">0.1u</text>
<text x="500.9" y="54.5">C2</text>
<text x="513.3" y="57.7">0.1u</text>
<text x="513.3" y="54.5">C3</text>
<text x="525.6" y="57.7">0.1u</text>
<text x="525.6" y="54.5">C4</text>
<text x="538" y="57.7">0.1u</text>
<text x="538" y="54.5">C5</text>
<text x="552.1" y="57.7">0.1u</text>
<text x="552.1" y="54.5">C6</text>
<text x="195.4" y="63.3">R3</text>
<text x="195.4" y="66.5">47k</text>
<text x="79" y="75.7">NCP1402SN50T1G</text>
<text x="91.2" y="73.2">U1</text>
<text x="35.6" y="81">B1</text>
<text x="71.3" y="82.4">10u</text>
<text x="71.3" y="79.2">C7</text>
<text x="148.9" y="82.4">68u</text>
<text x="148.9" y="79.2">C8</text>
<text x="185.2" y="81">C10</text>
<text x="214.1" y="81">R6</text>
<text x="35.6" y="84.2">CR1220-2</text>
<text x="185.2" y="84.2">0.1u</text>
<text x="214.1" y="84.2">47k</text>
<text x="301.3" y="112.8">U2</text>
<text x="293.8" y="118.1">STM32F103C8T6</text>
<text x="505.6" y="142">12X12X8.5</text>
<text x="505.6" y="138.8">KEY1</text>
<text x="530.6" y="140.9">R1</text>
<text x="530.6" y="144.1">100k</text>
<text x="151.3" y="160.3">PMOD1</text>
<text x="497.4" y="161.8">0.1u</text>
<text x="497.4" y="158.6">C9</text>
<text x="526.3" y="160.4">R2</text>
<text x="66" y="166.3">BUZZER1</text>
<text x="151.3" y="163.5">UART</text>
<text x="526.3" y="163.6">10k</text>
<text x="57.9" y="172.3">1k</text>
<text x="57.9" y="169.1">R17</text>
<text x="208.8" y="179.4">0</text>
<text x="208.8" y="176.2">R4</text>
<text x="219.4" y="179.4">0</text>
<text x="219.4" y="176.3">R5</text>
<text x="505.6" y="219.9">KEY2</text>
<text x="505.6" y="223.1">12X12X8.5</text>
<text x="530.6" y="225.2">100k</text>
<text x="530.6" y="222.1">R7</text>
<text x="497.4" y="239.8">C11</text>
<text x="179.6" y="244.6">0.96_OLED NEW</text>
<text x="179.6" y="241.5">U3</text>
<text x="497.4" y="243">0.1u</text>
<text x="526.3" y="244.7">10k</text>
<text x="526.3" y="241.5">R8</text>
<text x="50.8" y="248.6">U4</text>
<text x="36.9" y="252.1">MINI_RFID_RC552</text>
<text x="290.7" y="266.8">C12</text>
<text x="290.7" y="270">20p</text>
<text x="81.6" y="278.6">R10</text>
<text x="89" y="278.6">0</text>
<text x="308.5" y="285.6">X1</text>
<text x="187.7" y="290.9">R9</text>
<text x="290.7" y="292.9">20p</text>
<text x="290.7" y="289.8">C13</text>
<text x="308.3" y="288.8">8MHz</text>
<text x="388.8" y="292.3">100k</text>
<text x="388.8" y="289.2">R11</text>
<text x="402.9" y="292.3">100k</text>
<text x="402.9" y="289.2">R12</text>
<text x="417" y="292.3">10k</text>
<text x="417" y="289.1">R13</text>
<text x="187.7" y="294.1">0</text>
<text x="505.6" y="309.5">12X12X8.5</text>
<text x="505.6" y="306.3">KEY3</text>
<text x="530.6" y="311.6">100k</text>
<text x="530.6" y="308.5">R14</text>
<text x="497.4" y="329.4">0.1u</text>
<text x="497.4" y="326.2">C14</text>
<text x="526.3" y="328">R15</text>
<text x="526.3" y="331.2">10k</text>
<text x="47.9" y="354">HDR-M-2.54_1x4</text>
<text x="47.9" y="350.9">J1</text>
<text x="160.2" y="359.3">1k</text>
<text x="160.2" y="356.1">R16</text>
<text x="180.1" y="357.5">TCST2103</text>
<text x="180.1" y="354.5">OK1</text>
</g>
<g font-size="3.2" fill="#00f">
<text x="27.2" y="52.7" transform="rotate(-90 27.2 52.7)">4</text>
<text x="31.4" y="51.6" transform="rotate(-90 31.4 51.6)">2</text>
<text x="38.1" y="53.1" transform="rotate(-90 38.1 53.1)">1</text>
<text x="45.9" y="52" transform="rotate(-90 45.9 52)">3</text>
<text x="52.2" y="52.7" transform="rotate(-90 52.2 52.7)">5</text>
<text x="25.8" y="58.2" transform="rotate(-90 25.8 58.2)">4</text>
<text x="31.4" y="57.2" transform="rotate(-90 31.4 57.2)">2</text>
<text x="38.5" y="57.2" transform="rotate(-90 38.5 57.2)">1</text>
<text x="45.5" y="57.2" transform="rotate(-90 45.5 57.2)">3</text>
<text x="50.8" y="57.2" transform="rotate(-90 50.8 57.2)">5</text>
<text x="91.8" y="83">LX</text>
<text x="97.2" y="81.3">5</text>
<text x="97.2" y="88.3">3</text>
<text x="88.9" y="93.6">OUT</text>
<text x="91.1" y="90.1">NC</text>
<text x="97.2" y="95.4">1</text>
<text x="97.2" y="91.9">2</text>
<text x="91.5" y="97.2">CE</text>
<text x="329.5" y="118.3" transform="rotate(-90 329.5 118.3)">48</text>
<text x="333" y="118.3" transform="rotate(-90 333 118.3)">47</text>
<text x="336.5" y="118.3" transform="rotate(-90 336.5 118.3)">46</text>
<text x="340.1" y="118.3" transform="rotate(-90 340.1 118.3)">45</text>
<text x="343.6" y="118.3" transform="rotate(-90 343.6 118.3)">44</text>
<text x="347.1" y="118.3" transform="rotate(-90 347.1 118.3)">43</text>
<text x="350.7" y="118.3" transform="rotate(-90 350.7 118.3)">42</text>
<text x="354.2" y="118.3" transform="rotate(-90 354.2 118.3)">41</text>
<text x="357.7" y="118.3" transform="rotate(-90 357.7 118.3)">40</text>
<text x="361.2" y="118.3" transform="rotate(-90 361.2 118.3)">39</text>
<text x="364.8" y="118.3" transform="rotate(-90 364.8 118.3)">38</text>
<text x="368.3" y="118.3" transform="rotate(-90 368.3 118.3)">37</text>
<text x="338" y="127.6" transform="rotate(-90 338 127.6)">PB9</text>
<text x="341.5" y="127.6" transform="rotate(-90 341.5 127.6)">PB8</text>
<text x="348.5" y="127.6" transform="rotate(-90 348.5 127.6)">PB7</text>
<text x="352.1" y="127.6" transform="rotate(-90 352.1 127.6)">PB6</text>
<text x="355.6" y="127.6" transform="rotate(-90 355.6 127.6)">PB5</text>
<text x="359.1" y="127.6" transform="rotate(-90 359.1 127.6)">PB4</text>
<text x="362.7" y="127.6" transform="rotate(-90 362.7 127.6)">PB3</text>
<text x="366.2" y="129.6" transform="rotate(-90 366.2 129.6)">PA15</text>
<text x="369.7" y="129.6" transform="rotate(-90 369.7 129.6)">PA14</text>
<text x="308.1" y="137.7">1</text>
<text x="330.9" y="132.6" transform="rotate(-90 330.9 132.6)">VDD_3</text>
<text x="334.4" y="132" transform="rotate(-90 334.4 132)">VSS_3</text>
<text x="345" y="132.6" transform="rotate(-90 345 132.6)">BOOT0</text>
<text x="384.9" y="137.7">36</text>
<text x="308.1" y="141.3">2</text>
<text x="313.3" y="142.7">PC13-TAMPER-RTC</text>
<text x="313.3" y="139.1">VBAT</text>
<text x="370.6" y="139.1">VDD_2</text>
<text x="371.2" y="142.7">VSS_2</text>
<text x="384.9" y="141.3">35</text>
<text x="308.1" y="144.8">3</text>
<text x="308.1" y="148.3">4</text>
<text x="313.3" y="146.2">PC14-OSC32_IN</text>
<text x="313.3" y="149.7">PC15-OSC32_OUT</text>
<text x="373.6" y="149.7">PA12</text>
<text x="373.6" y="146.2">PA13</text>
<text x="384.9" y="148.3">33</text>
<text x="384.9" y="144.8">34</text>
<text x="500.7" y="146.5">1</text>
<text x="516.8" y="146.5">3</text>
<text x="308.1" y="151.8">5</text>
<text x="308.1" y="155.4">6</text>
<text x="313.3" y="153.2">PD0-OSC_IN</text>
<text x="373.6" y="153.2">PA11</text>
<text x="384.9" y="155.4">31</text>
<text x="384.9" y="151.8">32</text>
<text x="500.7" y="150.1">2</text>
<text x="516.8" y="150.1">4</text>
<text x="308.1" y="158.9">7</text>
<text x="313.3" y="160.3">NRST</text>
<text x="313.3" y="156.8">PD1-OSC_OUT</text>
<text x="373.6" y="156.8">PA10</text>
<text x="375.6" y="160.3">PA9</text>
<text x="384.9" y="158.9">30</text>
<text x="164.4" y="167.7">6</text>
<text x="308.1" y="162.4">8</text>
<text x="308.1" y="165.9">9</text>
<text x="313.3" y="163.8">VSSA</text>
<text x="313.3" y="167.4">VDDA</text>
<text x="373.6" y="167.4">PB15</text>
<text x="375.6" y="163.8">PA8</text>
<text x="384.9" y="162.4">29</text>
<text x="384.9" y="165.9">28</text>
<text x="164.4" y="171.2">5</text>
<text x="306.1" y="169.5">10</text>
<text x="306.1" y="173">11</text>
<text x="313.3" y="170.9">PA0-WKUP</text>
<text x="373.6" y="170.9">PB14</text>
<text x="384.9" y="173">26</text>
<text x="384.9" y="169.5">27</text>
<text x="70.3" y="174.8">1</text>
<text x="164.4" y="174.8">4</text>
<text x="164.4" y="178.3">3</text>
<text x="306.1" y="176.5">12</text>
<text x="313.3" y="174.4">PA1</text>
<text x="313.3" y="177.9">PA2</text>
<text x="373.6" y="177.9">PB12</text>
<text x="373.6" y="174.4">PB13</text>
<text x="384.9" y="176.5">25</text>
<text x="70.3" y="181.8">2</text>
<text x="164.4" y="181.8">2</text>
<text x="164.4" y="185.3">1</text>
<text x="330.9" y="189.9" transform="rotate(-90 330.9 189.9)">PA3</text>
<text x="334.4" y="189.9" transform="rotate(-90 334.4 189.9)">PA4</text>
<text x="338" y="189.9" transform="rotate(-90 338 189.9)">PA5</text>
<text x="341.5" y="189.9" transform="rotate(-90 341.5 189.9)">PA6</text>
<text x="345" y="189.9" transform="rotate(-90 345 189.9)">PA7</text>
<text x="348.5" y="189.9" transform="rotate(-90 348.5 189.9)">PB0</text>
<text x="352.1" y="189.9" transform="rotate(-90 352.1 189.9)">PB1</text>
<text x="355.6" y="189.9" transform="rotate(-90 355.6 189.9)">PB2</text>
<text x="359.1" y="189.9" transform="rotate(-90 359.1 189.9)">PB10</text>
<text x="362.7" y="189.9" transform="rotate(-90 362.7 189.9)">PB11</text>
<text x="366.2" y="189.9" transform="rotate(-90 366.2 189.9)">VSS_1</text>
<text x="369.7" y="189.9" transform="rotate(-90 369.7 189.9)">VDD_1</text>
<text x="329.5" y="197.1" transform="rotate(-90 329.5 197.1)">13</text>
<text x="333" y="197.1" transform="rotate(-90 333 197.1)">14</text>
<text x="336.5" y="197.1" transform="rotate(-90 336.5 197.1)">15</text>
<text x="340.1" y="197.1" transform="rotate(-90 340.1 197.1)">16</text>
<text x="343.6" y="197.1" transform="rotate(-90 343.6 197.1)">17</text>
<text x="347.1" y="197.1" transform="rotate(-90 347.1 197.1)">18</text>
<text x="350.7" y="197.1" transform="rotate(-90 350.7 197.1)">19</text>
<text x="354.2" y="197.1" transform="rotate(-90 354.2 197.1)">20</text>
<text x="357.7" y="197.1" transform="rotate(-90 357.7 197.1)">21</text>
<text x="361.2" y="197.1" transform="rotate(-90 361.2 197.1)">22</text>
<text x="364.8" y="197.1" transform="rotate(-90 364.8 197.1)">23</text>
<text x="368.3" y="197.1" transform="rotate(-90 368.3 197.1)">24</text>
<text x="500.7" y="227.7">1</text>
<text x="516.8" y="227.7">3</text>
<text x="500.7" y="231.2">2</text>
<text x="516.8" y="231.2">4</text>
<text x="49.5" y="260.8">3V3</text>
<text x="58.2" y="263">2</text>
<text x="58.2" y="259.4">1</text>
<text x="48.5" y="267.9">GND</text>
<text x="49.4" y="264.4">RST</text>
<text x="58.2" y="266.5">3</text>
<text x="47.1" y="275">MISO</text>
<text x="49.7" y="271.4">IRQ</text>
<text x="58.2" y="273.5">5</text>
<text x="58.2" y="270">4</text>
<text x="47.1" y="278.5">MOSI</text>
<text x="58.2" y="280.6">7</text>
<text x="58.2" y="277.1">6</text>
<text x="49" y="285.5">SDA</text>
<text x="49.2" y="282">SCK</text>
<text x="58.2" y="284.1">8</text>
<text x="41.1" y="294">RFID RC522</text>
<text x="500.7" y="314.1">1</text>
<text x="500.7" y="317.6">2</text>
<text x="516.8" y="314.1">3</text>
<text x="516.8" y="317.6">4</text>
<text x="47.8" y="360">4</text>
<text x="47.8" y="363.5">3</text>
<text x="47.8" y="369.9">1</text>
<text x="47.8" y="367">2</text>
</g>
<g font-size="3.2">
<text x="31.4" y="76.3" transform="rotate(-90 31.4 76.3)">1</text>
<text x="31.4" y="85.4" transform="rotate(-90 31.4 85.4)">2</text>
<text x="88.4" y="86.6">GND</text>
<text x="97.2" y="84.8">4</text>
</g>
<g font-size="2.5" fill="#00f">
<text x="155" y="173.1">DTR</text>
<text x="155.3" y="169.5">3V3</text>
<text x="156.3" y="176.6">RX</text>
<text x="154.6" y="183.6">GND</text>
<text x="156.5" y="180.1">TX</text>
<text x="156.4" y="187.2">5V</text>
<text x="177.4" y="269.7" transform="rotate(-90 177.4 269.7)">SDA</text>
<text x="181" y="269.7" transform="rotate(-90 181 269.7)">SCL</text>
<text x="184.5" y="269.7" transform="rotate(-90 184.5 269.7)">VCC</text>
<text x="188" y="269.7" transform="rotate(-90 188 269.7)">GND</text>
<text x="176" y="275.5" transform="rotate(-90 176 275.5)">4</text>
<text x="179.6" y="275.5" transform="rotate(-90 179.6 275.5)">3</text>
<text x="183.1" y="275.5" transform="rotate(-90 183.1 275.5)">2</text>
<text x="186.6" y="275.5" transform="rotate(-90 186.6 275.5)">1</text>
</g>
<g font-size="2.1" fill="#00f">
<text x="171.2" y="361.4">2</text>
<text x="194.5" y="361.4">3</text>
<text x="171.2" y="368.5">1</text>
<text x="194.5" y="368.5">4</text>
</g>
</svg>
